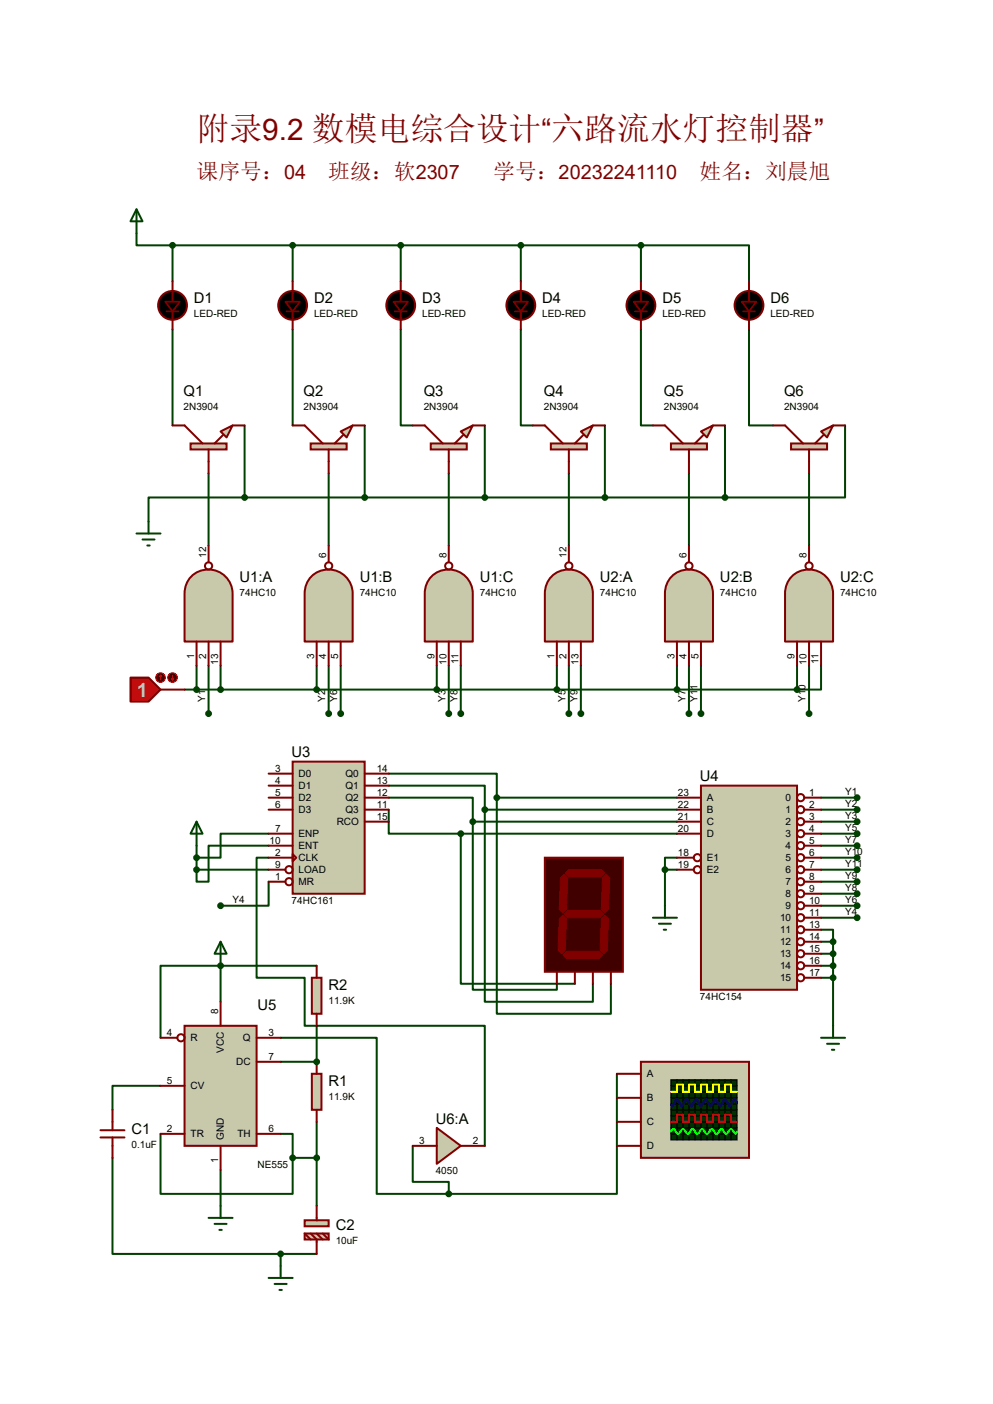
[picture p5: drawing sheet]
<svg xmlns="http://www.w3.org/2000/svg" width="210mm" height="297mm" viewBox="0 0 210 297" stroke-linecap="round" stroke-linejoin="round" font-family="sans-serif">
<g fill="none" stroke="#004000" stroke-width=".42">
<path d="M36.5 69.7v20.3M61.9 69.7v20.3M84.8 69.7v20.3h2.5M110.2 69.7v20.3h2.5M135.6 69.7v20.3h2.5M158.4 69.7v20.3h5.1M44.1 100.2v15.2M69.5 100.2v15.2M94.9 100.2v15.2M120.3 100.2v15.2M145.7 100.2v15.2M171.1 100.2v15.2"/>
<path d="M67 140.8v5.1h76.2v-5.1M69.5 140.8v10.2M72.1 140.8v10.2M92.4 140.8v5.1M94.9 140.8v10.2M97.5 140.8v10.2M117.8 140.8v5.1M120.3 140.8v10.2M122.9 140.8v10.2M145.7 140.8v10.2M148.3 140.8v10.2M173.7 171.3h7.6"/>
<path d="M173.7 173.8h7.6M173.7 176.4h7.6M173.7 178.9h7.6M56.8 181.4h-2.5v25.4h10.1v10.2h38.1v25.4M140.6 184v7.6M140.6 184h2.6M143.2 181.4h-2.6v2.6M173.7 184h7.6M173.7 181.4h7.6M173.7 186.5h7.6M173.7 189.1h7.6M173.7 191.6h7.6"/>
<path d="M173.7 194.1h7.6M59.4 219.5h20.3v33.1h15.2M34 239.9v12.7h27.9v-7.7M34 229.7h-10.2v5.1M59.4 239.9h2.5v5M59.4 224.6h7.6M67 237.3v17.8M130.5 227.2v25.4h-35.6M23.8 244.9v20.4h35.6M46.7 247.5v7.6M61.9 244.9h5.1M87.3 242.4v7.6h7.6v2.6"/>
<path d="M59.4 265.3h7.6M59.4 265.3v2.5"/>
</g>
<circle cx="67" cy="224.6" r=".21" fill="#004000"/>
<path d="M84.8 51.9v7.6M110.2 51.9v7.6M135.6 51.9h22.8v7.6M135.6 51.9h-73.7v7.6M135.6 51.9v7.6M77.1 90v15.2h76.2M102.5 90v15.2M127.9 90v15.2M153.3 90v15.2M178.7 90v15.2h-25.4M46.7 204.3v7.6M67 217v7.6" fill="none" stroke="#004000" stroke-width=".42"/>
<circle cx="46.7" cy="204.3" r=".21" fill="#004000"/>
<g fill="none" stroke="#004000" stroke-width=".42">
<path d="M28.9 49.4v2.5h7.6M36.5 51.9v7.6M36.5 51.9h25.4M51.7 90v15.2M51.7 105.2h-20.3v5.1M51.7 105.2h25.4M39 145.9h28M41.6 140.8v5.1M44.1 140.8v10.2M46.7 140.8v5.1M143.2 145.9h25.4M168.6 140.8v5.1"/>
<path d="M171.1 140.8v10.2M173.7 140.8v5.1h-5.1M41.6 178.9v5.1M56.8 176.4h-10.1v5h-5.1M56.8 178.9h-12.7v7.6h-2.5v-2.5M82.2 171.3v5.1h15.3M82.2 168.7h17.8v5.1M82.2 166.2h20.3v5.1M82.2 163.7h22.9v5M97.5 176.4v31.7h20.3M97.5 176.4h45.7M100 173.8v35.6h17.8v-1.3h3.8"/>
<path d="M100 173.8h43.2M102.5 171.3v40.6h22.9v-3.8M102.5 171.3h40.7M105.1 168.7v45.8h24.1v-6.4M105.1 168.7h38.1M173.7 168.7h7.6M41.6 184h15.2M56.8 186.5v5.1h-10.1M173.7 196.7h2.5v2.5M173.7 199.2h2.5M176.2 199.2v17.8M67 204.3h-33v15.2"/>
<path d="M173.7 204.3h2.5M173.7 201.8h2.5M173.7 206.8h2.5"/>
</g>
<g fill="#000" stroke="#800000" stroke-width=".42">
<circle cx="36.5" cy="64.6" r="3"/>
<circle cx="61.9" cy="64.6" r="3"/>
<circle cx="84.8" cy="64.6" r="3"/>
<circle cx="110.2" cy="64.6" r="3"/>
<circle cx="135.6" cy="64.6" r="3"/>
<circle cx="158.4" cy="64.6" r="3"/>
</g>
<path d="M35.2 65.9h2.6M60.6 65.9h2.6M83.5 65.9h2.5M108.9 65.9h2.5M134.3 65.9h2.5M157.1 65.9h2.6" fill="none" stroke="#800000" stroke-width=".38"/>
<path d="M36.5 59.5v4.3M61.9 59.5v4.3M84.8 59.5v4.3M110.2 59.5v4.3M135.6 59.5v4.3M158.4 59.5v4.3M36.5 65.9v3.8M61.9 65.9v3.8M84.8 65.9v3.8M110.2 65.9v3.8M135.6 65.9v3.8M158.4 65.9v3.8" fill="none" stroke="#800000" stroke-width=".42"/>
<path d="M35 63.8h3l-1.5 2.1zM60.4 63.8h3l-1.5 2.1zM83.2 63.8h3.1l-1.5 2.1zM108.6 63.8h3.1l-1.5 2.1zM134 63.8h3.1l-1.5 2.1zM156.9 63.8h3l-1.5 2.1z" fill="#000" stroke="#800000" stroke-width=".38"/>
<g fill="#c8c8aa" stroke="#800000" stroke-width=".42">
<path d="M46.7 91.3l2.5-1.3-1.3 2.5z"/>
<path d="M40.3 93.8h7.6v1.3h-7.6z"/>
</g>
<path d="M36.5 90h2.5l3.8 3.8M44.1 95.1v5.1M47.2 92l-1.8 1.8M49.2 90h2.5" fill="none" stroke="#800000" stroke-width=".42"/>
<g fill="#c8c8aa" stroke="#800000" stroke-width=".42">
<path d="M72.1 91.3l2.5-1.3-1.3 2.5z"/>
<path d="M65.7 93.8h7.6v1.3h-7.6z"/>
</g>
<path d="M61.9 90h2.5l3.8 3.8M69.5 95.1v5.1M72.6 92l-1.8 1.8M74.6 90h2.5" fill="none" stroke="#800000" stroke-width=".42"/>
<g fill="#c8c8aa" stroke="#800000" stroke-width=".42">
<path d="M97.5 91.3l2.5-1.3-1.3 2.5z"/>
<path d="M91.1 93.8h7.6v1.3h-7.6z"/>
</g>
<path d="M87.3 90h2.5l3.8 3.8M94.9 95.1v5.1M98 92l-1.8 1.8M100 90h2.5" fill="none" stroke="#800000" stroke-width=".42"/>
<g fill="#c8c8aa" stroke="#800000" stroke-width=".42">
<path d="M122.9 91.3l2.5-1.3-1.3 2.5z"/>
<path d="M116.5 93.8h7.6v1.3h-7.6z"/>
</g>
<path d="M112.7 90h2.5l3.8 3.8M120.3 95.1v5.1M123.4 92l-1.8 1.8M125.4 90h2.5" fill="none" stroke="#800000" stroke-width=".42"/>
<g fill="#c8c8aa" stroke="#800000" stroke-width=".42">
<path d="M148.3 91.3l2.5-1.3-1.3 2.5z"/>
<path d="M141.9 93.8h7.6v1.3h-7.6z"/>
</g>
<path d="M138.1 90h2.5l3.8 3.8M145.7 95.1v5.1M148.8 92l-1.8 1.8M150.8 90h2.5" fill="none" stroke="#800000" stroke-width=".42"/>
<g fill="#c8c8aa" stroke="#800000" stroke-width=".42">
<path d="M173.7 91.3l2.5-1.3-1.3 2.5z"/>
<path d="M167.3 93.8h7.6v1.3h-7.6z"/>
</g>
<path d="M163.5 90h2.5l3.8 3.8M171.1 95.1v5.1M174.2 92l-1.8 1.8M176.2 90h2.5" fill="none" stroke="#800000" stroke-width=".42"/>
<path d="M40.7 121.7a5.1 5.1 0 0 1 5.5-.8 5.1 5.1 0 0 1 3 4.7v10.1h-10.2v-10.1a5.1 5.1 0 0 1 1.7-3.9z" fill="#c8c8aa" stroke="#800000" stroke-width=".42"/>
<g fill="none" stroke="#800000" stroke-width=".42">
<path d="M44.1 115.4v3.6M41.6 135.7v5.1M44.1 135.7v5.1M46.7 135.7v5.1"/>
<circle cx="44.1" cy="119.7" r=".76"/>
</g>
<path d="M66.1 121.7a5.1 5.1 0 0 1 5.5-.8 5.1 5.1 0 0 1 3 4.7v10.1h-10.2v-10.1a5.1 5.1 0 0 1 1.7-3.9z" fill="#c8c8aa" stroke="#800000" stroke-width=".42"/>
<g fill="none" stroke="#800000" stroke-width=".42">
<path d="M69.5 115.4v3.6M67 135.7v5.1M69.5 135.7v5.1M72.1 135.7v5.1"/>
<circle cx="69.5" cy="119.7" r=".76"/>
</g>
<path d="M91.5 121.7a5.1 5.1 0 0 1 5.5-.8 5.1 5.1 0 0 1 3 4.7v10.1h-10.2v-10.1a5.1 5.1 0 0 1 1.7-3.9z" fill="#c8c8aa" stroke="#800000" stroke-width=".42"/>
<g fill="none" stroke="#800000" stroke-width=".42">
<path d="M94.9 115.4v3.6M92.4 135.7v5.1M94.9 135.7v5.1M97.5 135.7v5.1"/>
<circle cx="94.9" cy="119.7" r=".76"/>
</g>
<path d="M116.9 121.7a5.1 5.1 0 0 1 5.5-.8 5.1 5.1 0 0 1 3 4.7v10.1h-10.2v-10.1a5.1 5.1 0 0 1 1.7-3.9z" fill="#c8c8aa" stroke="#800000" stroke-width=".42"/>
<g fill="none" stroke="#800000" stroke-width=".42">
<path d="M120.3 115.4v3.6M117.8 135.7v5.1M120.3 135.7v5.1M122.9 135.7v5.1"/>
<circle cx="120.3" cy="119.7" r=".76"/>
</g>
<path d="M142.3 121.7a5.1 5.1 0 0 1 5.5-.8 5.1 5.1 0 0 1 3 4.7v10.1h-10.2v-10.1a5.1 5.1 0 0 1 1.7-3.9z" fill="#c8c8aa" stroke="#800000" stroke-width=".42"/>
<g fill="none" stroke="#800000" stroke-width=".42">
<path d="M145.7 115.4v3.6M143.2 135.7v5.1M145.7 135.7v5.1M148.3 135.7v5.1"/>
<circle cx="145.7" cy="119.7" r=".76"/>
</g>
<path d="M167.7 121.7a5.1 5.1 0 0 1 5.5-.8 5.1 5.1 0 0 1 3 4.7v10.1h-10.2v-10.1a5.1 5.1 0 0 1 1.7-3.9z" fill="#c8c8aa" stroke="#800000" stroke-width=".42"/>
<g fill="none" stroke="#800000" stroke-width=".42">
<path d="M171.1 115.4v3.6M168.6 135.7v5.1M171.1 135.7v5.1M173.7 135.7v5.1"/>
<circle cx="171.1" cy="119.7" r=".76"/>
</g>
<path d="M61.9 161.1h15.2v28h-15.2z" fill="#c8c8aa" stroke="#800000" stroke-width=".42"/>
<g fill="none" stroke="#800000" stroke-width=".42">
<path d="M56.8 163.7h5.1M56.8 166.2h5.1M56.8 168.7h5.1M56.8 171.3h5.1M56.8 176.4h5.1M56.8 178.9h5.1M77.1 163.7h5.1M77.1 166.2h5.1M77.1 168.7h5.1M77.1 171.3h5.1M77.1 173.8h5.1M56.8 181.4h5.1"/>
<path d="M56.8 184h3.6M56.8 186.5h3.6M61.9 180.7l.8 .7-.8 .8z"/>
<circle cx="61.1" cy="184" r=".76"/>
<circle cx="61.1" cy="186.5" r=".76"/>
</g>
<path d="M148.3 166.2h20.3v43.2h-20.3z" fill="#c8c8aa" stroke="#800000" stroke-width=".42"/>
<g fill="none" stroke="#800000" stroke-width=".42">
<path d="M143.2 168.7h5.1M143.2 171.3h5.1M143.2 173.8h5.1M143.2 176.4h5.1M170.1 168.7h3.6M170.1 171.3h3.6M170.1 173.8h3.6M170.1 176.4h3.6M170.1 178.9h3.6M143.2 181.4h3.5M143.2 184h3.5M170.1 181.4h3.6"/>
<path d="M170.1 184h3.6M170.1 186.5h3.6M170.1 189.1h3.6M170.1 191.6h3.6M170.1 194.1h3.6M170.1 196.7h3.6M170.1 199.2h3.6M170.1 201.8h3.6M170.1 204.3h3.6M170.1 206.8h3.6"/>
<circle cx="169.3" cy="168.7" r=".76"/>
<circle cx="169.3" cy="176.4" r=".76"/>
<circle cx="169.3" cy="171.3" r=".76"/>
<circle cx="169.3" cy="173.8" r=".76"/>
<circle cx="169.3" cy="178.9" r=".76"/>
<circle cx="147.5" cy="181.4" r=".76"/>
<circle cx="147.5" cy="184" r=".76"/>
<circle cx="169.3" cy="189.1" r=".76"/>
<circle cx="169.3" cy="199.2" r=".76"/>
<circle cx="169.3" cy="194.1" r=".76"/>
<circle cx="169.3" cy="184" r=".76"/>
<circle cx="169.3" cy="186.5" r=".76"/>
<circle cx="169.3" cy="181.4" r=".76"/>
<circle cx="169.3" cy="196.7" r=".76"/>
<circle cx="169.3" cy="191.6" r=".76"/>
<circle cx="169.3" cy="201.8" r=".76"/>
<circle cx="169.3" cy="206.8" r=".76"/>
<circle cx="169.3" cy="204.3" r=".76"/>
</g>
<path d="M39 217h15.3v25.4h-15.3z" fill="#c8c8aa" stroke="#800000" stroke-width=".42"/>
<g fill="none" stroke="#800000" stroke-width=".42">
<path d="M34 219.5h3.5M46.7 211.9v5.1M54.3 219.5h5.1M34 239.9h5M34 229.7h5M54.3 224.6h5.1M54.3 239.9h5.1M46.7 242.4v5.1"/>
<circle cx="38.3" cy="219.5" r=".76"/>
</g>
<path d="M92.4 238.6l5.1 3.8-5.1 3.8z" fill="#c8c8aa" stroke="#800000" stroke-width=".42"/>
<path d="M87.3 242.4h5.1M97.5 242.4h5" fill="none" stroke="#800000" stroke-width=".42"/>
<path d="M135.6 224.6h22.8v20.3h-22.8z" fill="#c8c8aa" stroke="#800000" stroke-width=".42"/>
<path d="M141.9 228.4h14v12.7h-14z" fill="#003000" stroke="#000" stroke-width=".25"/>
<g fill="none" stroke="#000" stroke-width=".21">
<path d="M141.9 232.2h14M141.9 229.7h14M141.9 231h14M141.9 233.5h14M141.9 236.1h14M141.9 237.3h14M141.9 238.6h14M141.9 239.9h14M141.9 234.8h14M143.2 228.4v12.7M144.4 228.4l.1 12.7M145.7 228.4l.1 12.7"/>
<path d="M147 228.4v12.7M148.3 228.4v12.7M149.5 228.4l.1 12.7M150.8 228.4v12.7M152.1 228.4v12.7M153.3 228.4l.1 12.7M154.6 228.4v12.7"/>
</g>
<path d="M141.9 231h1.3v-1.6h1.2v1.6h1.3v-1.6h1.3v1.6h1.3v-1.6h1.2v1.6h1.3v-1.6h1.3v1.6h1.2v-1.6h1.3v1.6h1.3" fill="none" stroke="#ff0" stroke-width=".42"/>
<path d="M141.9 237.3h1.3v-1.5h1.2v1.5h1.3v-1.5h1.3v1.5h1.3v-1.5h1.2v1.5h1.3v-1.5h1.3v1.5h1.2v-1.5h1.3v1.5h1.3" fill="none" stroke="#f00" stroke-width=".42"/>
<path d="M155.9 233.3l-.5-.8-1.1 1.5-1-1.5-1 1.5-1-1.5-1 1.5-1-1.5-1 1.5-1.1-1.5-1 1.5-1-1.5-1 1.5-1-1.5-1 1.5-.3-.2" fill="none" stroke="#00f" stroke-width=".42"/>
<path d="M141.9 239.4l.5-.6 1 1.1 1-1.1 1.1 1.1 1-1.1 1 1.1 1-1.1 1 1.1 1-1.1 1.1 1.1 1-1.1 1 1.1 1-1.1 1 1.1 .3-.5" fill="none" stroke="#0f0" stroke-width=".42"/>
<path d="M130.5 227.2h5.1M130.5 232.2h5.1M130.5 237.3h5.1M130.5 242.4h5.1" fill="none" stroke="#800000" stroke-width=".42"/>
<path d="M41.6 173.8l1.2 2.6h-2.5zM41.6 173.8v5.1M46.7 199.2l1.2 2.6h-2.5zM46.7 199.2v5.1M138.1 194.1h5.1M139.4 195.4h2.5M140.4 196.7h.5M140.6 191.6v2.5M44.1 257.6h5.1M45.4 258.9h2.5M46.7 255.1v2.5M46.4 260.2h.5" fill="none" stroke="#004000" stroke-width=".42"/>
<circle cx="140.6" cy="184" r=".51" fill="#004000" stroke="#004000" stroke-width=".42"/>
<path d="M66 227.2h2v7.6h-2z" fill="#c8c8aa" stroke="#800000" stroke-width=".42"/>
<path d="M21.3 239.1h5M23.8 234.8v4.3M67 224.6v2.6M67 234.8v2.5M21.3 240.6h5M23.8 240.6v4.3" fill="none" stroke="#800000" stroke-width=".42"/>
<g fill="#004000" stroke="#004000" stroke-width=".42">
<circle cx="69.5" cy="151" r=".51"/>
<circle cx="72.1" cy="151" r=".51"/>
<circle cx="94.9" cy="151" r=".51"/>
<circle cx="97.5" cy="151" r=".51"/>
<circle cx="120.3" cy="151" r=".51"/>
<circle cx="122.9" cy="151" r=".51"/>
<circle cx="145.7" cy="151" r=".51"/>
<circle cx="148.3" cy="151" r=".51"/>
<circle cx="67" cy="145.9" r=".51"/>
<circle cx="92.4" cy="145.9" r=".51"/>
<circle cx="117.8" cy="145.9" r=".51"/>
<circle cx="143.2" cy="145.9" r=".51"/>
<circle cx="181.3" cy="171.3" r=".51"/>
<circle cx="181.3" cy="173.8" r=".51"/>
<circle cx="181.3" cy="176.4" r=".51"/>
<circle cx="181.3" cy="178.9" r=".51"/>
<circle cx="181.3" cy="181.4" r=".51"/>
<circle cx="181.3" cy="184" r=".51"/>
<circle cx="181.3" cy="186.5" r=".51"/>
<circle cx="181.3" cy="189.1" r=".51"/>
<circle cx="181.3" cy="191.6" r=".51"/>
<circle cx="181.3" cy="194.1" r=".51"/>
<circle cx="94.9" cy="252.6" r=".51"/>
<circle cx="61.9" cy="244.9" r=".51"/>
</g>
<g fill="#c8c8aa" stroke="#800000" stroke-width=".42">
<path d="M64.4 258.1h5.1v1.3h-5.1z"/>
<path d="M64.4 260.9h5.1v1.3h-5.1z"/>
</g>
<path d="M67 255.1v3M64.4 260.9l1.3 1.3M65.7 260.9l1.3 1.3v3.1M67 260.9l1.2 1.3M68.2 260.9l1.3 1.3" fill="none" stroke="#800000" stroke-width=".42"/>
<g fill="#004000" stroke="#004000" stroke-width=".42">
<circle cx="67" cy="244.9" r=".51"/>
<circle cx="59.4" cy="265.3" r=".51"/>
</g>
<path d="M56.8 270.3h5.1M58.1 271.6h2.5M59.1 272.9h.5M59.4 267.8v2.5" fill="none" stroke="#004000" stroke-width=".42"/>
<path d="M66 206.8h2v7.7h-2z" fill="#c8c8aa" stroke="#800000" stroke-width=".42"/>
<path d="M67 204.3v2.5M67 214.5v2.5" fill="none" stroke="#800000" stroke-width=".42"/>
<g fill="#004000" stroke="#004000" stroke-width=".42">
<circle cx="67" cy="224.6" r=".51"/>
<circle cx="77.1" cy="105.2" r=".51"/>
<circle cx="102.5" cy="105.2" r=".51"/>
<circle cx="127.9" cy="105.2" r=".51"/>
<circle cx="153.3" cy="105.2" r=".51"/>
<circle cx="61.9" cy="51.9" r=".51"/>
<circle cx="84.8" cy="51.9" r=".51"/>
<circle cx="110.2" cy="51.9" r=".51"/>
<circle cx="135.6" cy="51.9" r=".51"/>
<circle cx="46.7" cy="204.3" r=".51"/>
<circle cx="41.6" cy="181.4" r=".51"/>
<circle cx="176.2" cy="201.8" r=".51"/>
<circle cx="176.2" cy="204.3" r=".51"/>
<circle cx="176.2" cy="206.8" r=".51"/>
<circle cx="181.3" cy="168.7" r=".51"/>
<circle cx="36.5" cy="51.9" r=".51"/>
<circle cx="51.7" cy="105.2" r=".51"/>
<circle cx="41.6" cy="184" r=".51"/>
<circle cx="46.7" cy="191.6" r=".51"/>
</g>
<path d="M28.9 44.3l1.2 2.5h-2.5zM28.9 44.3v5.1M28.9 112.9h5.1M30.1 114.1h2.6M31.2 115.4h.5M31.4 110.3v2.6M173.7 219.5h5M176.2 217v2.5M174.9 220.8h2.6M175.9 222.1h.5" fill="none" stroke="#004000" stroke-width=".42"/>
<path d="M115.2 181.4h16.5v24.2h-16.5z" fill="#400000" stroke="#800000" stroke-width=".42"/>
<g fill="#800000" stroke="#800000" stroke-width=".21">
<path d="M119.5 184.7l.8-.7h6.9l.7 .7-.7 .8h-6.9z"/>
<path d="M128.2 185l.7 .8-.2 6.6-.8 .7-.7-.7 .2-6.6z"/>
<path d="M119.3 193.4l.8-.8h6.8l.8 .8-.8 .7h-6.8z"/>
<path d="M118.5 185.8l.8-.8 .8 .8-.3 6.6-.8 .7-.7-.7z"/>
<path d="M127.2 194.4l.7-.8 .8 .8-.3 6.6-.7 .8-.8-.8z"/>
<path d="M119.8 201.3h6.9l.7 .7-.7 .8h-6.9l-.8-.8z"/>
<path d="M118.3 194.4l.7-.8 .8 .8-.3 6.6-.7 .8-.8-.8z"/>
</g>
<path d="M117.8 205.6v2.5M121.6 205.6v2.5M125.4 205.6v2.5M129.2 205.6v2.5" fill="none" stroke="#800000" stroke-width=".42"/>
<g fill="#004000" stroke="#004000" stroke-width=".42">
<circle cx="97.5" cy="176.4" r=".51"/>
<circle cx="100" cy="173.8" r=".51"/>
<circle cx="102.5" cy="171.3" r=".51"/>
<circle cx="105.1" cy="168.7" r=".51"/>
<circle cx="46.7" cy="145.9" r=".51"/>
<circle cx="44.1" cy="151" r=".51"/>
</g>
<path d="M27.6 143.3h3.8l2.6 2.6-2.6 2.5h-3.8z" fill="#c00000" stroke="#800000" stroke-width=".42"/>
<path d="M34 145.9h5" fill="none" stroke="#800000" stroke-width=".42"/>
<circle cx="34" cy="143.3" r="1.02" fill="#400000" stroke="#f00" stroke-width=".21"/>
<path d="M34 142.8l-.3 .3M34 142.8l.2 .3M34 142.8v1" fill="none" stroke="#f00" stroke-width=".21"/>
<circle cx="36.5" cy="143.3" r="1.02" fill="#400000" stroke="#f00" stroke-width=".21"/>
<path d="M36.2 143.6l.3 .2M36.5 142.8v1M36.7 143.6l-.2 .2" fill="none" stroke="#f00" stroke-width=".21"/>
<g fill="#004000" stroke="#004000" stroke-width=".42">
<circle cx="41.6" cy="145.9" r=".51"/>
<circle cx="168.6" cy="145.9" r=".51"/>
<circle cx="171.1" cy="151" r=".51"/>
<circle cx="176.2" cy="199.2" r=".51"/>
</g>
<text font-size="6.9" fill="#800000" x="41.6" y="29.7">附录9.2 数模电综合设计“六路流水灯控制器”</text>
<g font-size="4.6" fill="#800000">
<text x="41.6" y="37.9">课序号：04</text>
<text x="69.4" y="37.9">班级：软2307</text>
<text x="104.3" y="37.9">学号：20232241110</text>
<text x="148" y="37.9">姓名：刘晨旭</text>
</g>
<text font-size="4.2" fill="#c0c0c0" x="29" y="147.4">1</text>
<g font-size="3.1">
<text x="41" y="64.2">D1</text>
<text x="66.4" y="64.2">D2</text>
<text x="89.3" y="64.2">D3</text>
<text x="114.7" y="64.2">D4</text>
<text x="140.1" y="64.2">D5</text>
<text x="162.9" y="64.2">D6</text>
<text x="38.8" y="83.7">Q1</text>
<text x="64.2" y="83.7">Q2</text>
<text x="89.6" y="83.7">Q3</text>
<text x="115" y="83.7">Q4</text>
<text x="140.4" y="83.7">Q5</text>
<text x="165.8" y="83.7">Q6</text>
<text x="50.7" y="123.1">U1:A</text>
<text x="76.1" y="123.1">U1:B</text>
<text x="101.5" y="123.1">U1:C</text>
<text x="126.9" y="123.1">U2:A</text>
<text x="152.3" y="123.1">U2:B</text>
<text x="177.7" y="123.1">U2:C</text>
<text x="61.7" y="160.2">U3</text>
<text x="148" y="165.3">U4</text>
<text x="69.5" y="209.5">R2</text>
<text x="54.5" y="213.6">U5</text>
<text x="69.5" y="229.8">R1</text>
<text x="27.8" y="239.9">C1</text>
<text x="92.2" y="237.7">U6:A</text>
<text x="71" y="260.3">C2</text>
</g>
<g font-size="2.1">
<text x="41" y="67.1">LED-RED</text>
<text x="66.4" y="67.1">LED-RED</text>
<text x="89.3" y="67.1">LED-RED</text>
<text x="114.7" y="67.1">LED-RED</text>
<text x="140.1" y="67.1">LED-RED</text>
<text x="162.9" y="67.1">LED-RED</text>
<text x="38.8" y="86.7">2N3904</text>
<text x="64.2" y="86.7">2N3904</text>
<text x="89.6" y="86.7">2N3904</text>
<text x="115" y="86.7">2N3904</text>
<text x="140.4" y="86.7">2N3904</text>
<text x="165.8" y="86.7">2N3904</text>
<text x="43.6" y="117.9" transform="rotate(-90 43.6 117.9)">12</text>
<text x="69" y="117.9" transform="rotate(-90 69 117.9)">6</text>
<text x="94.4" y="117.9" transform="rotate(-90 94.4 117.9)">8</text>
<text x="119.8" y="117.9" transform="rotate(-90 119.8 117.9)">12</text>
<text x="145.2" y="117.9" transform="rotate(-90 145.2 117.9)">6</text>
<text x="170.6" y="117.9" transform="rotate(-90 170.6 117.9)">8</text>
<text x="50.7" y="126">74HC10</text>
<text x="76.1" y="126">74HC10</text>
<text x="101.5" y="126">74HC10</text>
<text x="126.9" y="126">74HC10</text>
<text x="152.3" y="126">74HC10</text>
<text x="177.7" y="126">74HC10</text>
<text x="41.1" y="139.4" transform="rotate(-90 41.1 139.4)">1</text>
<text x="43.6" y="139.4" transform="rotate(-90 43.6 139.4)">2</text>
<text x="46.1" y="140.6" transform="rotate(-90 46.1 140.6)">13</text>
<text x="66.5" y="139.4" transform="rotate(-90 66.5 139.4)">3</text>
<text x="69" y="139.4" transform="rotate(-90 69 139.4)">4</text>
<text x="71.5" y="139.4" transform="rotate(-90 71.5 139.4)">5</text>
<text x="91.9" y="139.4" transform="rotate(-90 91.9 139.4)">9</text>
<text x="94.4" y="140.6" transform="rotate(-90 94.4 140.6)">10</text>
<text x="96.9" y="140.5" transform="rotate(-90 96.9 140.5)">11</text>
<text x="117.3" y="139.4" transform="rotate(-90 117.3 139.4)">1</text>
<text x="119.8" y="139.4" transform="rotate(-90 119.8 139.4)">2</text>
<text x="122.3" y="140.6" transform="rotate(-90 122.3 140.6)">13</text>
<text x="142.7" y="139.4" transform="rotate(-90 142.7 139.4)">3</text>
<text x="145.2" y="139.4" transform="rotate(-90 145.2 139.4)">4</text>
<text x="147.7" y="139.4" transform="rotate(-90 147.7 139.4)">5</text>
<text x="168.1" y="139.4" transform="rotate(-90 168.1 139.4)">9</text>
<text x="170.6" y="140.6" transform="rotate(-90 170.6 140.6)">10</text>
<text x="173.1" y="140.5" transform="rotate(-90 173.1 140.5)">11</text>
<text x="43.4" y="148.4" transform="rotate(-90 43.4 148.4)">Y1</text>
<text x="68.8" y="148.4" transform="rotate(-90 68.8 148.4)">Y2</text>
<text x="71.3" y="148.4" transform="rotate(-90 71.3 148.4)">Y6</text>
<text x="94.2" y="148.4" transform="rotate(-90 94.2 148.4)">Y3</text>
<text x="96.7" y="148.4" transform="rotate(-90 96.7 148.4)">Y8</text>
<text x="119.6" y="148.4" transform="rotate(-90 119.6 148.4)">Y5</text>
<text x="122.1" y="148.4" transform="rotate(-90 122.1 148.4)">Y9</text>
<text x="145" y="148.4" transform="rotate(-90 145 148.4)">Y7</text>
<text x="147.5" y="148.4" transform="rotate(-90 147.5 148.4)">Y11</text>
<text x="170.4" y="148.4" transform="rotate(-90 170.4 148.4)">Y10</text>
<text x="58.2" y="163.3">3</text>
<text x="58.2" y="165.8">4</text>
<text x="63.2" y="164.4">D0</text>
<text x="63.2" y="167">D1</text>
<text x="73.1" y="164.4">Q0</text>
<text x="73.1" y="167">Q1</text>
<text x="79.7" y="163.3">14</text>
<text x="79.7" y="165.8">13</text>
<text x="58.2" y="168.4">5</text>
<text x="58.2" y="170.9">6</text>
<text x="63.2" y="169.5">D2</text>
<text x="63.2" y="172">D3</text>
<text x="73.1" y="169.5">Q2</text>
<text x="73.1" y="172">Q3</text>
<text x="79.7" y="168.4">12</text>
<text x="79.7" y="170.9">11</text>
<text x="79.7" y="173.4">15</text>
<text x="143.4" y="168.4">23</text>
<text x="143.4" y="170.9">22</text>
<text x="143.4" y="173.4">21</text>
<text x="149.5" y="169.5">A</text>
<text x="149.5" y="172">B</text>
<text x="166.1" y="169.5">0</text>
<text x="166.1" y="172">1</text>
<text x="171.1" y="168.4">1</text>
<text x="171.1" y="170.9">2</text>
<text x="171.1" y="173.4">3</text>
<text x="178.7" y="170.7">Y2</text>
<text x="178.7" y="173.2">Y3</text>
<text x="178.7" y="168.1">Y1</text>
<text x="57" y="178.5">10</text>
<text x="58.2" y="176">7</text>
<text x="63.2" y="177.1">ENP</text>
<text x="63.2" y="179.7">ENT</text>
<text x="71.2" y="174.6">RCO</text>
<text x="143.4" y="176">20</text>
<text x="149.5" y="174.6">C</text>
<text x="149.5" y="177.1">D</text>
<text x="166.1" y="174.6">2</text>
<text x="166.1" y="177.1">3</text>
<text x="166.1" y="179.7">4</text>
<text x="171.1" y="176">4</text>
<text x="171.1" y="178.5">5</text>
<text x="178.7" y="175.8">Y5</text>
<text x="178.7" y="178.3">Y7</text>
<text x="58.2" y="181.1">2</text>
<text x="58.2" y="183.6">9</text>
<text x="63.2" y="182.2">CLK</text>
<text x="63.2" y="184.7">LOAD</text>
<text x="143.4" y="181.1">18</text>
<text x="143.4" y="183.6">19</text>
<text x="149.5" y="182.2">E1</text>
<text x="149.5" y="184.7">E2</text>
<text x="166.1" y="182.2">5</text>
<text x="166.1" y="184.7">6</text>
<text x="171.1" y="181.1">6</text>
<text x="171.1" y="183.6">7</text>
<text x="178.7" y="180.8">Y10</text>
<text x="178.7" y="183.4">Y11</text>
<text x="178.7" y="185.9">Y9</text>
<text x="49.2" y="191">Y4</text>
<text x="58.2" y="186.1">1</text>
<text x="61.7" y="191.2">74HC161</text>
<text x="63.2" y="187.3">MR</text>
<text x="166.1" y="187.3">7</text>
<text x="166.1" y="189.8">8</text>
<text x="171.1" y="186.1">8</text>
<text x="171.1" y="188.7">9</text>
<text x="171.1" y="191.2">10</text>
<text x="178.7" y="188.5">Y8</text>
<text x="178.7" y="191">Y6</text>
<text x="165" y="194.9">10</text>
<text x="165" y="197.4">11</text>
<text x="166.1" y="192.4">9</text>
<text x="171.1" y="193.8">11</text>
<text x="171.1" y="196.3">13</text>
<text x="178.7" y="193.5">Y4</text>
<text x="165" y="200">12</text>
<text x="165" y="202.5">13</text>
<text x="171.1" y="198.8">14</text>
<text x="171.1" y="201.4">15</text>
<text x="171.1" y="203.9">16</text>
<text x="165" y="205.1">14</text>
<text x="165" y="207.6">15</text>
<text x="171.1" y="206.5">17</text>
<text x="46.1" y="214.5" transform="rotate(-90 46.1 214.5)">8</text>
<text x="69.5" y="212.4">11.9K</text>
<text x="148" y="211.5">74HC154</text>
<text x="35.3" y="219.2">4</text>
<text x="40.3" y="220.3">R</text>
<text x="51.4" y="220.3">Q</text>
<text x="56.8" y="219.2">3</text>
<text x="47.3" y="222.7" transform="rotate(-90 47.3 222.7)">VCC</text>
<text x="50" y="225.4">DC</text>
<text x="56.8" y="224.2">7</text>
<text x="136.8" y="227.9">A</text>
<text x="35.3" y="229.3">5</text>
<text x="40.3" y="230.5">CV</text>
<text x="69.5" y="232.7">11.9K</text>
<text x="136.8" y="233">B</text>
<text x="35.3" y="239.5">2</text>
<text x="56.8" y="239.5">6</text>
<text x="136.8" y="238.1">C</text>
<text x="27.8" y="242.9">0.1uF</text>
<text x="40.3" y="240.6">TR</text>
<text x="47.3" y="241.1" transform="rotate(-90 47.3 241.1)">GND</text>
<text x="50.2" y="240.6">TH</text>
<text x="88.6" y="242">3</text>
<text x="100" y="242">2</text>
<text x="136.8" y="243.2">D</text>
<text x="46.1" y="246.1" transform="rotate(-90 46.1 246.1)">1</text>
<text x="54.5" y="247.1">NE555</text>
<text x="92.2" y="248.4">4050</text>
<text x="71" y="263.2">10uF</text>
</g>
</svg>
